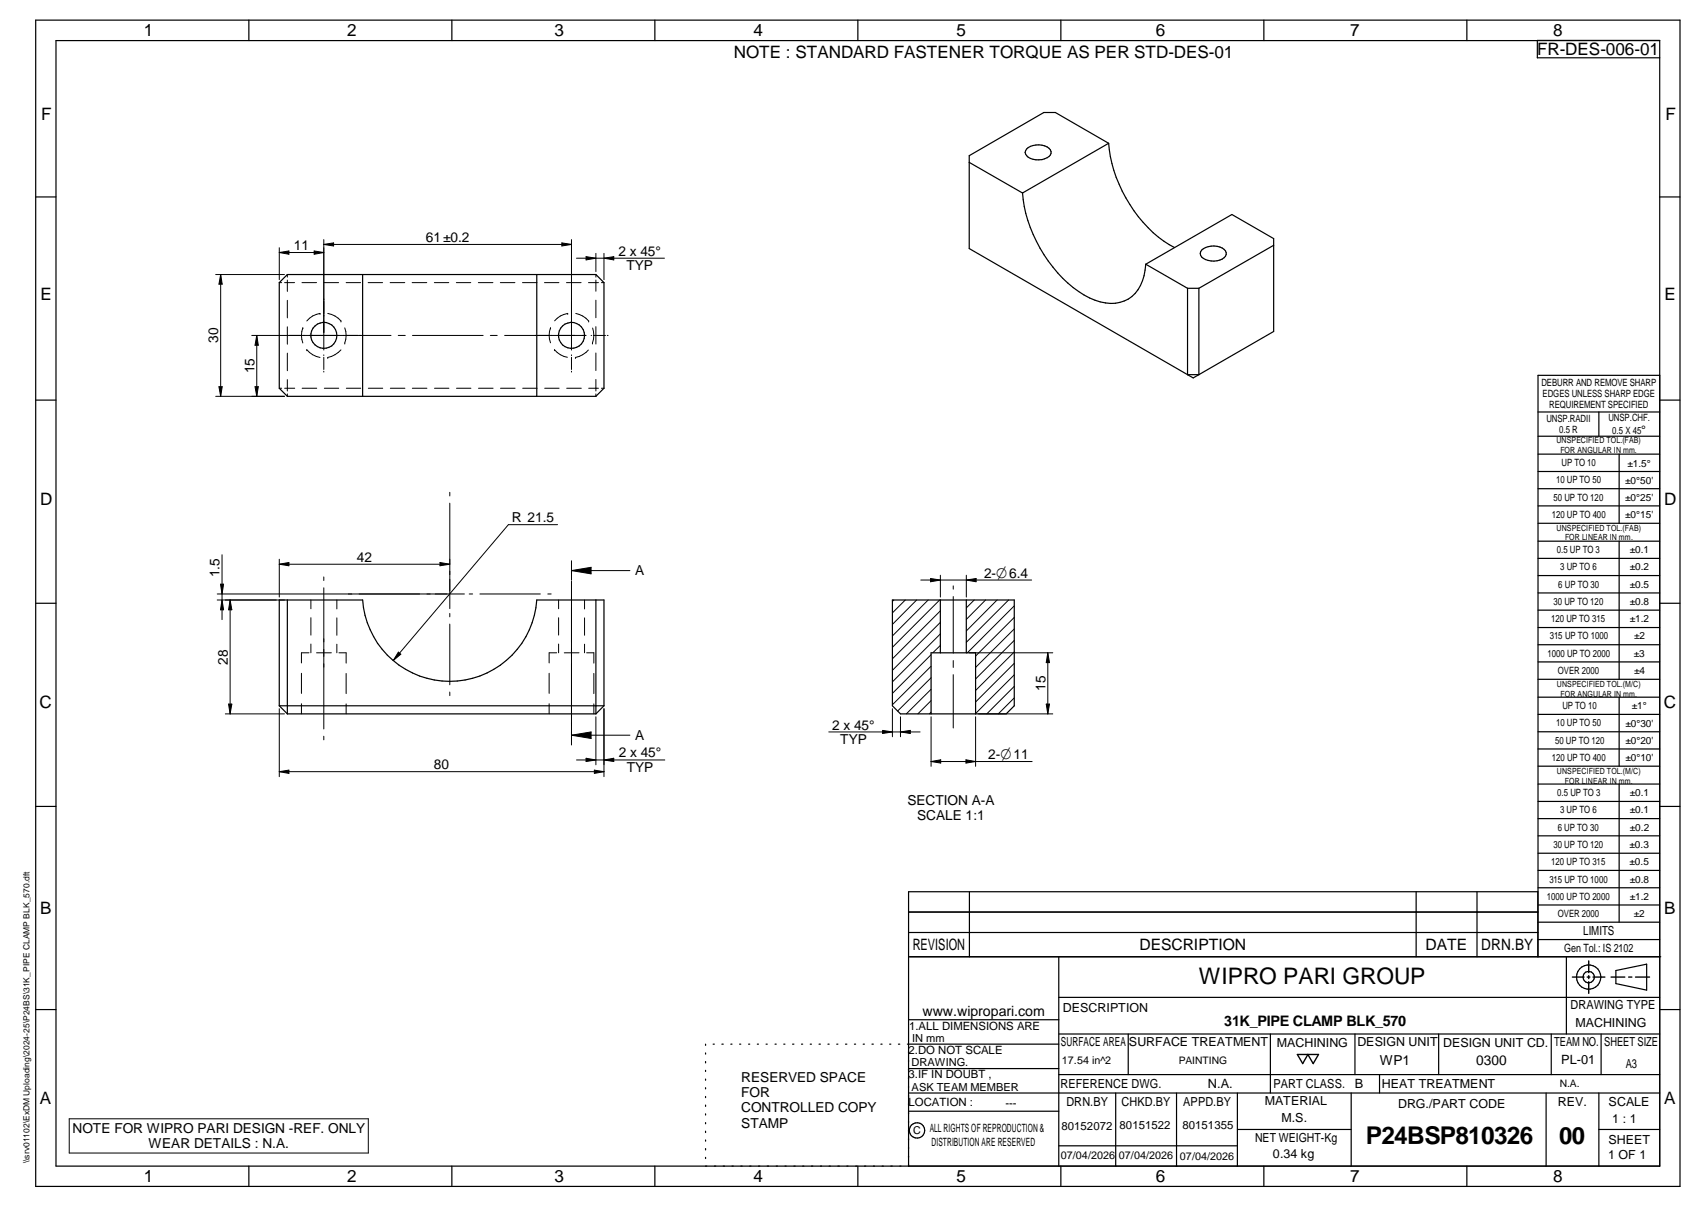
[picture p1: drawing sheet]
<svg xmlns="http://www.w3.org/2000/svg" width="420mm" height="297mm" viewBox="0 0 420 297" stroke-linecap="round" stroke-linejoin="round" font-family="sans-serif">
<g fill="none" stroke="#000" stroke-width=".3">
<path d="M8.8 5h405v287h-405zM13.8 10h395v277h-395zM61.3 5v5M111.3 5v5M161.3 5v5M211.3 5v5M261.3 5v5M311.3 5v5M361.3 5v5M378.6 9.9v4.3h30.2M238.7 40l13.1 7.5M252.8 36.7a4.4 4.4 0 0 1 5.9 .2 1.57 1.57 0 0 1-1.4 2.2 4 4 0 0 1-4.7-1.2l-.1-.4z"/>
<path d="M273 35.3l-13.1-7.6h-2.8l-18.4 10.6v22.9l55.2 31.8 1.4-.8M273 35.3a34 34 0 0 0 14.9 24.9l1.4 .7M273 35.3l-21.2 12.2M8.8 48.5h5M251.8 47.5a33.9 33.9 0 0 0 15.2 25.1 11 11 0 0 0 10.9 1 10.3 10.3 0 0 0 4.3-8.6M408.8 48.5h5M70.8 67.6h76l1.9 2v25.9l-1.9 2h-76l-2-2v-25.9zM89.3 67.6v29.9M132.2 67.6v29.9M282.2 65l10.3 6M282.2 65l21.2-12.2 10.3 5.9v22.9l-18.4 10.6M292.5 71v21.2h2.8"/>
<path d="M292.5 71h2.8M295.3 71v21.2M295.9 61.6a4.4 4.4 0 0 1 5.9 .2 1.61 1.61 0 0 1-1.4 2.2 4.2 4.2 0 0 1-4.7-1.2l-.1-.4zM313.7 60.4l-18.4 10.6M8.8 98.5h5M408.8 92.4h-30v143.1M408.8 98.5h5M378.8 101.4h30M378.8 107.4h30M378.8 111.8h30M378.8 116h30M393.8 101.4v6"/>
<path d="M398.8 111.8v17M378.8 120.3h30M378.8 124.5h30M378.8 128.8h30M378.8 133.2h30M378.8 137.4h30M398.8 133.2v34M8.8 148.5h5M70.8 147.7v28M146.8 147.7v28M219.8 147.7h30v26l-2 2h-26l-2-2zM231.6 147.7v13"/>
<path d="M238 147.7v13M378.8 141.6h30M378.8 145.9h30M378.8 150.2h30M378.8 154.4h30M378.8 158.7h30M408.8 148.5h5M68.8 173.7h79.9M68.8 173.7v-26h20.5a21.5 21.5 0 0 0 21.5 20 21.5 21.5 0 0 0 21.4-20h16.5v26M68.8 173.7l2 2M70.8 175.7h76M148.7 173.7l-1.9 2"/>
<path d="M229.3 175.7v-15h11v15M378.8 162.9h30M378.8 167.2h30M378.8 171.6h30M378.8 175.8h30M398.8 171.6v17M8.8 198.5h5M378.8 180.1h30M378.8 184.3h30M378.8 188.6h30M378.8 193h30M378.8 197.2h30"/>
<path d="M398.8 193v33.9M408.8 198.5h5M238.7 219.5v16M348.8 219.5v16M363.8 219.5v16M378.8 201.5h30M378.8 205.7h30M378.8 210h30M378.8 214.2h30M378.8 218.5h30M223.8 235.5h185.2M223.8 229.5h154.9"/>
<path d="M223.8 224.5h154.9M260.8 235.5v51.5M378.7 235.5v-16h-154.9v67.5M378.8 222.7h30M378.8 226.9h30M378.8 231.2h30M385.8 235.5v19M398 238.8l7.5-1.5v6.4l-7.5-1.6zM8.8 248.5h5M173.8 257v.3M173.8 259.1v.3M175.6 257h.3"/>
<path d="M177.8 257h.3M180 257h.3M182.1 257h.3M184.4 257h.2M186.5 257h.3M188.7 257h.3M190.9 257h.3M193 257h.3M195.2 257h.3M197.4 257h.3M199.5 257h.3M201.7 257h.3"/>
<path d="M203.9 257h.3M206.1 257h.3M208.2 257h.4M210.4 257h.3M212.6 257h.3M214.7 257h.4M216.9 257h.3M219.1 257h.3M221.3 257h.3M223.8 251h37M260.8 257h-37.3M260.8 245.4h148"/>
<path d="M260.8 254.5h148M277.9 254.5v10M312.9 254.5v14.5M333.7 254.5v10M354.3 254.5v10M382 254.5v10M394.3 254.5v10M408.8 248.5h5M173.8 261.2v.4M173.8 263.4v.3M173.8 265.6v.3M173.8 267.7v.3"/>
<path d="M173.8 269.8v.3M173.8 271.9v.4M173.8 274.1v.3M173.8 276.3v.3M173.8 278.4v.3M223.8 263h37M223.8 273.5h37M260.8 264.5h148M274.8 269v18M289.8 269v18M304.7 278h28.1M304.7 269v18"/>
<path d="M332.8 269v18M339.8 264.5v4.5M380.8 269v18M393.8 269v18M393.8 278h15M408.8 269h-185M61.3 287v5M111.3 287v5M161.3 287v5M173.8 280.5v.3M173.8 282.7v.3M173.8 284.8v.3"/>
<path d="M211.3 287v5M260.8 282h43.9M261.3 287v5M311.3 287v5M361.3 287v5"/>
<circle cx="79.8" cy="82.5" r="3.2"/>
<circle cx="140.8" cy="82.5" r="3.2"/>
<circle cx="391.3" cy="240.5" r="2.99"/>
<circle cx="391.3" cy="240.5" r="1.4"/>
<circle cx="225.9" cy="278.2" r="1.89"/>
</g>
<g fill="none" stroke="#000" stroke-width=".25">
<path d="M79.7 59v27.1M138.4 59.8l2.3 .4-2.3 .3zM140.7 59v27.1M53.1 67.6h17M54.3 67.6v29.9M54.3 67.6l.4 2.3h-.8zM68.8 69.6h.6M68.8 61v7.8M68.8 62.1h10.9M68.8 62.1l2.4-.3v.8zM70.8 73.9v4.3M70.8 67.6v.6"/>
<path d="M70.8 68.9v2.8M72.5 69.6h-2.4M74.4 69.6h3.6M77.4 61.8l2.3 .3-2.3 .5zM78.8 77.1h.1M78.8 77.1a5.2 5.2 0 0 0-3.2 1.9M79.7 60.2l2.5-.4v.7zM79.7 60.2h61M79.8 69.6h3.6M80.7 77.1a5.5 5.5 0 0 1 3.3 1.9M84 79h.1M85.2 69.6h3.6"/>
<path d="M90.7 69.6h3.5M96.1 69.6h3.6M101.5 69.6h3.6M107 69.6h3.5M112.4 69.6h3.5M117.8 69.6h3.6M123.2 69.6h3.6M128.7 69.6h3.5M134.1 69.6h3.6M139.5 69.6h3.6M139.8 77.1a5.1 5.1 0 0 0-3.2 1.9M139.8 77.1h.1"/>
<path d="M141.8 77.1a5.6 5.6 0 0 1 3.2 1.9M142 63.5h21.6M144.3 63.2l2.5 .3-2.5 .5zM144.9 69.6h2.5M145 79h.1M146.8 67.6v.6M146.8 68.9v2.8M146.8 62.4v4.4M146.8 73.9v4.3M148.1 69.6h.6M148.7 62.4v6.4M148.7 63.5l2.5-.3v.8z"/>
<path d="M53.1 97.5h17M53.9 95.2h.8l-.4 2.3zM62.8 95.2h.8l-.4 2.3zM63.2 82.6v14.9M63.2 82.5l.4 2.5h-.8zM68.8 95.5h.6M70.1 95.5h2.5M70.8 80.4v4.3M70.8 86.9v4.3M70.8 93.4v2.8M70.8 96.9v.6M74.4 95.5h3.6"/>
<path d="M74.6 80.7a5.3 5.3 0 0 0 0 3.7M74.6 80.7h.1M75.6 86.1a5.5 5.5 0 0 0 3.2 1.9M75.6 86.1h.1M79.7 87.3v.2M79.7 87.9v3M79.7 91.4v.2M79.9 95.5h3.5M80.7 88h.1M84 86.1a6.1 6.1 0 0 1-3.3 1.9M84.9 84.4h.1M84.9 80.7a5.3 5.3 0 0 1 0 3.7"/>
<path d="M85.3 95.5h3.5M90.7 95.5h3.6M96.1 95.5h3.6M96.3 82.5l-34.3 .1M98.1 82.5h1.7M101.5 95.5h3.6M101.6 82.5h17.4M107 95.5h3.6M112.4 95.5h3.6M117.8 95.5h3.6M120.8 82.5h1.7M123.3 95.5h3.6"/>
<path d="M124.3 82.5h20M128.7 95.5h3.6M134.1 95.5h3.6M135.6 80.7a5.2 5.2 0 0 0 0 3.7M135.6 80.7h.1M136.6 86.1h.1M136.6 86.1a5.3 5.3 0 0 0 3.1 1.8M139.6 95.5h3.6M140.7 87.3v.2M140.7 87.9v3M140.7 91.4v.2M141.7 88h.1"/>
<path d="M144.9 86.1a5.8 5.8 0 0 1-3.2 1.9M145 95.5h2.4M145.6 82.5h.1M145.9 84.4h.1M146 80.7a5.5 5.5 0 0 1-.1 3.7M146.1 82.5h3M146.8 96.9v.6M146.8 80.4v4.3M146.8 86.9v4.3M146.8 93.4v2.8M148.1 95.5h.6M149.6 82.5h.2"/>
<path d="M54.7 136.5v16M68.8 137.6v9.3M68.8 138.9h42M68.8 138.9l2.4-.5v.8zM108.4 138.4l2.4 .5-2.4 .3zM110.8 121.2v.8M110.8 123.8v26M137.3 129.1h-12.1l-28.4 33.5M140.7 138v4.8M53.5 147.7h16.6M54.3 143.8h.8l-.4 2.4zM54.7 147.7l.4 2.4h-.8z"/>
<path d="M56.7 147.7l.4 2.4h-.8zM56.7 147.7v28M76.6 147.7v2.1M76.6 152v4.3M76.6 158.5v2.2M79.7 142v.9M79.7 144.7v34.7M83 147.7v2.2M83 152.1v4.2M83 158.5v2.2M110.8 151v.8M110.8 153.6v14.9"/>
<path d="M114.4 146.2h-60.9M115.6 146.2h.8M118.2 146.2h14.9M134.9 146.2h.9M137.6 147.7v2.1M137.6 152v4.3M137.6 158.5v2.2M140.7 140.4h14.4M140.7 143v40.3M140.7 140.4l4.9-.8v1.6zM144 147.7v2.2M144 152.1v4.2"/>
<path d="M144 158.5v2.2M220.1 147.7l-.3 .3M223 147.7l-3.2 3.1M225.8 147.7l-6 6M226.8 142.7h27.3M228.6 147.7l-8.8 8.8M229.2 142.4l2.4 .3-2.4 .5zM231.4 147.7l-11.6 11.6M231.6 156l-11.8 11.8M231.6 150.3l-11.8 11.8M231.6 153.2l-11.8 11.8M231.6 158.8l-1.9 1.9"/>
<path d="M231.6 141.6v5.3M234.8 144.2v.8M234.8 146.8v13.9M238 141.6v5.3M238 142.7l2.4-.3v.8zM239.9 147.7l-1.9 1.9M242.7 147.7l-4.7 4.7M245.6 147.7l-7.6 7.6M248.4 147.7l-10.4 10.4M249.8 149.1l-11.6 11.6M249.8 151.9l-9.5 9.6M249.8 154.8l-9.5 9.5"/>
<path d="M249.8 157.6l-9.5 9.5M55.5 175.7h14.6M56.3 173.3h.8l-.4 2.4zM68.8 174.4v16.7M74.2 165.7v4.9M74.2 173.2v2.5M76.1 160.7h-1.9v2.5M78 160.7h3.6M83.5 160.7h1.7v2.5M85.2 165.7v5M85.2 173.2v2.5M98.1 160.5l.6 .5-1.9 1.6z"/>
<path d="M110.8 170.3v.9M135.2 165.7v4.9M135.2 173.2v2.5M137.1 160.7h-1.9v2.5M139 160.7h3.6M144.5 160.7h1.8v2.5M146.3 165.7v5M146.3 173.2v2.5M146.8 176.4v11.8M148.7 174.4v16.7M217.4 179.7l2.4 .4-2.4 .4zM219.8 174.4v6.9"/>
<path d="M221.8 176.4v4.9M229.3 175.3l-.4 .4M229.3 172.4l-3.3 3.3M229.3 166.8l-8.2 8.2M229.3 169.6l-6.1 6.1M229.3 161.1l-9.5 9.5M229.3 164l-9.5 9.4M229.3 176.4v12.2M234.8 162.6v1.7M234.8 166v13.2M238.7 160.7h20.6M240.3 176.4v12.2"/>
<path d="M241 175.7h18.3M249.8 171.7l-3.9 4M249.8 168.9l-6.8 6.8M249.8 160.4l-9.5 9.5M249.8 163.2l-9.5 9.6M249.8 166.1l-9.5 9.5M257.7 173.3h.8l-.4 2.4zM258.1 160.7v15M258.1 160.7l.4 2.4h-.8zM68.8 189.9h79.9M68.8 189.9l2.4-.4v.8zM79.7 181.2v.9"/>
<path d="M140.7 180.9l4.9-.8v1.6zM140.7 180.9h14.4M142 187h21.7M144.3 186.6l2.5 .4-2.5 .4zM146.4 189.5l2.3 .4-2.3 .4zM148.7 187l2.5-.4v.8zM204.1 180.1h22.5M221.8 180.1l2.4-.4v.8zM229.3 187.4h24.9M229.3 187.4l2.4-.4v.8zM237.9 187l2.4 .4-2.4 .4zM17 275.3h73.7v8.5h-73.7z"/>
</g>
<path d="M391.3 236.5v2.9M319.5 259.5h5.2l-1.3 2.2-1.3-2.2-1.3 2.2zM387.3 240.5h2.8M390.9 240.5h.7M391.3 240.1v.7M391.3 241.6v2.9M392.3 240.5h3M396.8 240.5h3.4M401.1 240.5h.8M402.8 240.5h3.5" fill="none" stroke="#000" stroke-width=".34"/>
<g fill="#000">
<path d="M79.7 60.2l2.5-.4v.7zM138.4 59.8l2.3 .4-2.3 .3zM54.3 67.6l.4 2.3h-.8zM68.8 62.1l2.4-.3v.8zM77.4 61.8l2.3 .3-2.3 .5zM144.3 63.2l2.5 .3-2.5 .5zM148.7 63.5l2.5-.3v.8zM53.9 95.2h.8l-.4 2.3zM62.8 95.2h.8l-.4 2.3zM63.2 82.5l.4 2.5h-.8zM68.8 138.9l2.4-.5v.8zM108.4 138.4l2.4 .5-2.4 .3z"/>
<path d="M140.7 140.4l4.9-.8v1.6zM54.3 143.8h.8l-.4 2.4zM54.7 147.7l.4 2.4h-.8zM56.7 147.7l.4 2.4h-.8zM229.2 142.4l2.4 .3-2.4 .5zM238 142.7l2.4-.3v.8zM56.3 173.3h.8l-.4 2.4zM98.1 160.5l.6 .5-1.9 1.6zM258.1 160.7l.4 2.4h-.8zM257.7 173.3h.8l-.4 2.4zM68.8 189.9l2.4-.4v.8zM144.3 186.6l2.5 .4-2.5 .4z"/>
<path d="M140.7 180.9l4.9-.8v1.6zM146.4 189.5l2.3 .4-2.3 .4zM148.7 187l2.5-.4v.8zM217.4 179.7l2.4 .4-2.4 .4zM221.8 180.1l2.4-.4v.8zM229.3 187.4l2.4-.4v.8zM237.9 187l2.4 .4-2.4 .4z"/>
</g>
<text font-size="6" x="336.4" y="281.6">P24BSP810326</text>
<text font-size="5.9" x="384" y="281.6">00</text>
<text font-size="5.6" x="295.3" y="242.2">WIPRO PARI GROUP</text>
<g font-size="4.2">
<text x="35.4" y="9">1</text>
<text x="85.5" y="8.9">2</text>
<text x="136.6" y="9">3</text>
<text x="185.6" y="9">4</text>
<text x="235.6" y="9">5</text>
<text x="284.6" y="8.8">6</text>
<text x="332.6" y="9">7</text>
<text x="382.6" y="9">8</text>
<text x="180.7" y="14.3">NOTE : STANDARD FASTENER TORQUE AS PER STD-DES-01</text>
<text x="378.6" y="13.6">FR-DES-006-01</text>
<text x="10.1" y="29.6">F</text>
<text x="410.2" y="29.6">F</text>
<text x="9.9" y="73.9">E</text>
<text x="409.9" y="73.9">E</text>
<text x="9.9" y="124.2">D</text>
<text x="409.9" y="124.2">D</text>
<text x="9.7" y="174.3">C</text>
<text x="409.7" y="174.3">C</text>
<text x="9.9" y="225">B</text>
<text x="409.8" y="225">B</text>
<text x="9.8" y="271.7">A</text>
<text x="409.8" y="271.7">A</text>
<text x="35.4" y="291">1</text>
<text x="85.5" y="290.9">2</text>
<text x="136.6" y="291">3</text>
<text x="185.6" y="291">4</text>
<text x="235.6" y="291">5</text>
<text x="284.6" y="290.8">6</text>
<text x="332.6" y="291">7</text>
<text x="382.6" y="291">8</text>
</g>
<g font-size="3.9">
<text x="224.8" y="233.8">REVISION</text>
<text x="280.7" y="233.8">DESCRIPTION</text>
<text x="351.1" y="233.8">DATE</text>
<text x="364.8" y="233.8">DRN.BY</text>
</g>
<text font-size="3.6" x="301.5" y="252.6">31K_PIPE CLAMP BLK_570</text>
<text font-size="3.5" x="227.2" y="250">www.wipropari.com</text>
<g font-size="3.4">
<text x="104.9" y="59.6">61±0.2</text>
<text x="72.4" y="61.6">11</text>
<text x="152.3" y="62.9">2 x 45°</text>
<text x="154.3" y="66.5">TYP</text>
<text x="53.8" y="84.4" transform="rotate(-90 53.8 84.4)">30</text>
<text x="62.6" y="91.9" transform="rotate(-90 62.6 91.9)">15</text>
<text x="126.1" y="128.5">R 21.5</text>
<text x="54.1" y="142" transform="rotate(-90 54.1 142)">1.5</text>
<text x="87.9" y="138.3">42</text>
<text x="156.5" y="141.6">A</text>
<text x="242.3" y="142.2">2-O6.4</text>
<text x="56.1" y="163.5" transform="rotate(-90 56.1 163.5)">28</text>
<text x="257.5" y="170.1" transform="rotate(-90 257.5 170.1)">15</text>
<text x="205" y="179.5">2 x 45°</text>
<text x="156.5" y="182.2">A</text>
<text x="207" y="183.1">TYP</text>
<text x="106.9" y="189.3">80</text>
<text x="152.4" y="186.4">2 x 45°</text>
<text x="154.4" y="190">TYP</text>
<text x="243.4" y="186.8">2-O11</text>
<text x="223.5" y="198.2">SECTION A-A</text>
<text x="225.9" y="201.8">SCALE 1:1</text>
<text x="339.8" y="262.2">WP1</text>
<text x="363.6" y="262">0300</text>
<text x="182.6" y="266.2">RESERVED SPACE</text>
<text x="182.6" y="270">FOR</text>
<text x="182.6" y="273.7">CONTROLLED COPY</text>
<text x="17.9" y="278.9">NOTE FOR WIPRO PARI DESIGN -REF. ONLY</text>
<text x="182.6" y="277.5">STAMP</text>
<text x="36.6" y="282.5">WEAR DETAILS : N.A.</text>
</g>
<g font-size="3.1">
<text x="389.9" y="230.2">LIMITS</text>
<text x="261.8" y="249">DESCRIPTION</text>
<text x="386.8" y="248.4">DRAWING TYPE</text>
<text x="261.3" y="257.5">SURFACE AREA</text>
<text x="278" y="257.5">SURFACE TREATMENT</text>
<text x="314.5" y="257.6">MACHINING</text>
<text x="334.3" y="257.5">DESIGN UNIT</text>
<text x="355.4" y="257.6">DESIGN UNIT CD.</text>
<text x="382.8" y="257.3">TEAM NO.</text>
<text x="388" y="252.8">MACHINING</text>
<text x="395.1" y="257.4">SHEET SIZE</text>
<text x="384.5" y="261.9">PL-01</text>
<text x="400.4" y="262.8">A3</text>
<text x="261.2" y="267.8">REFERENCE DWG.</text>
<text x="297.5" y="267.8">N.A.</text>
<text x="313.6" y="267.7">PART CLASS.</text>
<text x="333.7" y="267.7">B</text>
<text x="340.3" y="267.7">HEAT TREATMENT</text>
<text x="262.6" y="272.2">DRN.BY</text>
<text x="276.2" y="272.1">CHKD.BY</text>
<text x="291.4" y="272.2">APPD.BY</text>
<text x="311.5" y="272">MATERIAL</text>
<text x="344.3" y="272.6">DRG./PART CODE</text>
<text x="383.7" y="272.2">REV.</text>
<text x="396.2" y="272.3">SCALE</text>
<text x="309.1" y="280.9">NET WEIGHT-Kg</text>
<text x="315.6" y="276.1">M.S.</text>
<text x="396.1" y="281.4">SHEET</text>
<text x="397.1" y="276.4">1 : 1</text>
<text x="313.5" y="285.1">0.34 kg</text>
<text x="396.1" y="285.3">1 OF 1</text>
</g>
<text font-size="3" x="404.2" y="106.8">°</text>
<g font-size="2.8">
<text x="385.2" y="234.4">Gen Tol.: IS 2102</text>
<text x="223.9" y="253.4">1.ALL DIMENSIONS ARE</text>
<text x="223.8" y="259.3">2.DO NOT SCALE</text>
<text x="223.8" y="265.4">3.IF IN DOUBT ,</text>
<text x="223.8" y="272.2">LOCATION :</text>
<text x="247.6" y="272.4">---</text>
<text x="229" y="278.7">ALL RIGHTS OF REPRODUCTION &amp;</text>
<text x="261.4" y="278">80152072</text>
<text x="275.7" y="277.7">80151522</text>
<text x="291.2" y="277.9">80151355</text>
<text x="229.4" y="282.1">DISTRIBUTION ARE RESERVED</text>
</g>
<g font-size="2.7">
<text x="224.7" y="256.4">IN mm</text>
<text x="224.5" y="262.4">DRAWING.</text>
<text x="261.5" y="261.9">17.54 in^2</text>
<text x="224.5" y="268.4">ASK TEAM MEMBER</text>
<text x="224.9" y="279.2">C</text>
<text x="261.3" y="285.2">07/04/2026</text>
<text x="275.6" y="285.2">07/04/2026</text>
<text x="290.6" y="285.4">07/04/2026</text>
</g>
<g font-size="2.5">
<text x="379.6" y="95">DEBURR AND REMOVE SHARP</text>
<text x="379.9" y="97.7">EDGES UNLESS SHARP EDGE</text>
<text x="381.5" y="100.5">REQUIREMENT SPECIFIED</text>
<text x="380.9" y="103.8">UNSP.RADII</text>
<text x="384" y="106.6">0.5 R</text>
<text x="396.1" y="103.6">UNSP.CHF.</text>
<text x="397.1" y="106.8">0.5 X 45</text>
<text x="383.2" y="119">10 UP TO 50</text>
<text x="384.6" y="114.7">UP TO 10</text>
<text x="400.3" y="119">±0°50'</text>
<text x="400.8" y="114.8">±1.5°</text>
<text x="382.6" y="123.2">50 UP TO 120</text>
<text x="400.3" y="123.2">±0°25'</text>
<text x="382.2" y="127.4">120 UP TO 400</text>
<text x="400.3" y="127.4">±0°15'</text>
<text x="383.4" y="136.1">0.5 UP TO 3</text>
<text x="401.4" y="136.1">±0.1</text>
<text x="384.2" y="140.4">3 UP TO 6</text>
<text x="401.4" y="140.3">±0.2</text>
<text x="382.6" y="148.8">30 UP TO 120</text>
<text x="383.8" y="144.6">6 UP TO 30</text>
<text x="401.4" y="148.9">±0.8</text>
<text x="401.4" y="144.7">±0.5</text>
<text x="382" y="153.1">120 UP TO 315</text>
<text x="401.4" y="153.1">±1.2</text>
<text x="381.2" y="161.6">1000 UP TO 2000</text>
<text x="381.7" y="157.4">315 UP TO 1000</text>
<text x="402.4" y="161.6">±3</text>
<text x="402.5" y="157.4">±2</text>
<text x="383.7" y="165.9">OVER 2000</text>
<text x="402.5" y="165.9">±4</text>
<text x="383.2" y="178.8">10 UP TO 50</text>
<text x="384.8" y="174.5">UP TO 10</text>
<text x="400.3" y="178.8">±0°30'</text>
<text x="401.9" y="174.6">±1°</text>
<text x="383" y="183">50 UP TO 120</text>
<text x="400.3" y="183.1">±0°20'</text>
<text x="382.2" y="187.3">120 UP TO 400</text>
<text x="400.3" y="187.3">±0°10'</text>
<text x="383.5" y="195.9">0.5 UP TO 3</text>
<text x="401.4" y="196">±0.1</text>
<text x="384.2" y="200.1">3 UP TO 6</text>
<text x="401.4" y="200.2">±0.1</text>
<text x="382.6" y="208.7">30 UP TO 120</text>
<text x="383.7" y="204.4">6 UP TO 30</text>
<text x="401.4" y="208.7">±0.3</text>
<text x="401.4" y="204.4">±0.2</text>
<text x="382" y="213">120 UP TO 315</text>
<text x="401.4" y="212.9">±0.5</text>
<text x="381" y="221.4">1000 UP TO 2000</text>
<text x="381.6" y="217.2">315 UP TO 1000</text>
<text x="401.4" y="221.4">±1.2</text>
<text x="401.4" y="217.2">±0.8</text>
<text x="383.7" y="225.7">OVER 2000</text>
<text x="402.4" y="225.7">±2</text>
<text x="290.3" y="261.9">PAINTING</text>
<text x="384.1" y="267.5">N.A.</text>
</g>
<g font-size="2.1">
<text x="383.3" y="109.1">UNSPECIFIED TOL.(FAB)</text>
<text x="384.3" y="111.4">FOR ANGULAR IN mm.</text>
<text x="383.4" y="130.6">UNSPECIFIED TOL.(FAB)</text>
<text x="385.4" y="133">FOR LINEAR IN mm.</text>
<text x="383.4" y="169">UNSPECIFIED TOL.(M/C)</text>
<text x="384.3" y="171.4">FOR ANGULAR IN mm.</text>
<text x="383.4" y="190.5">UNSPECIFIED TOL.(M/C)</text>
<text x="385.4" y="192.8">FOR LINEAR IN mm.</text>
<text x="7.2" y="286.3" transform="rotate(-90 7.2 286.3)">\\srv01102\ExDM Uploading\2024-25\P24BS\31K_PIPE CLAMP BLK_570.dft</text>
</g>
</svg>
